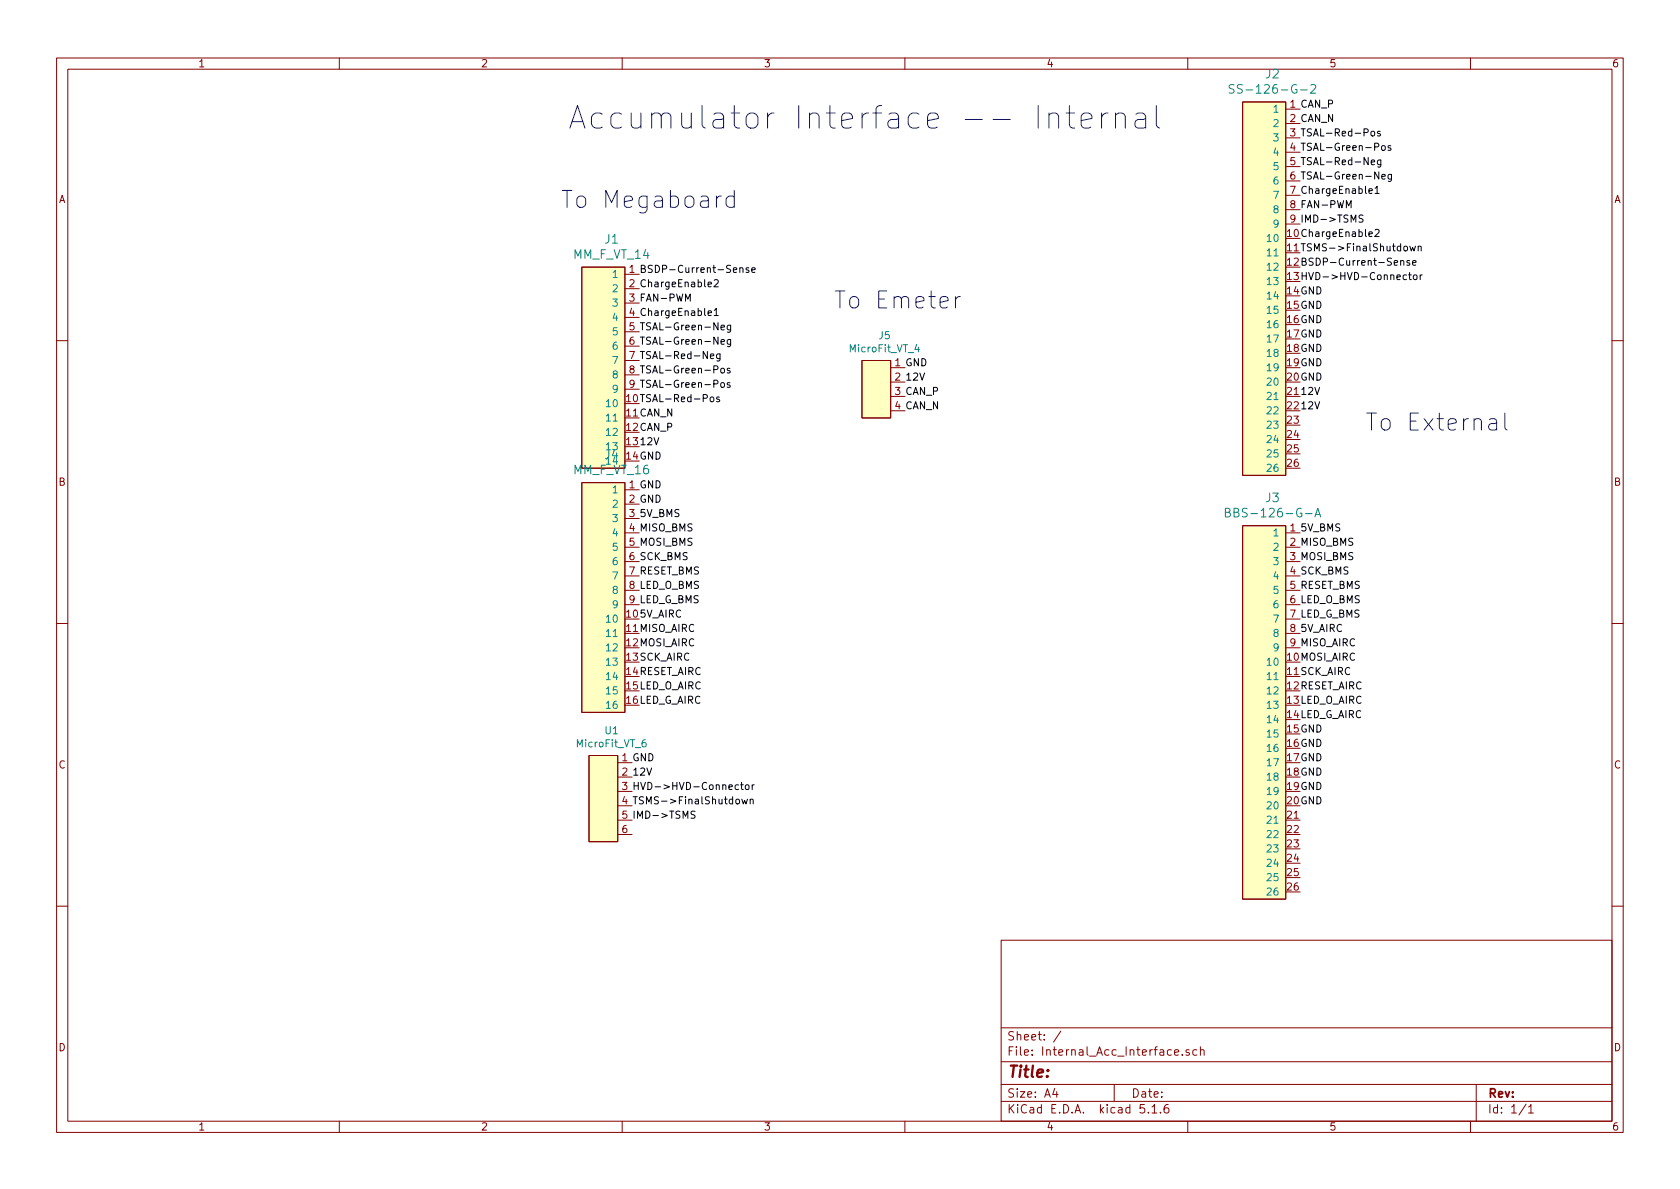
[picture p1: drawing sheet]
<svg xmlns="http://www.w3.org/2000/svg" width="297mm" height="210mm" viewBox="0 0 297 210" stroke-linecap="round" stroke-linejoin="round" font-family="sans-serif">
<g fill="none" stroke="#840000" stroke-width=".18">
<path d="M10 10.3h277v189.9h-277zM12 12.2h273v186.1h-273zM60 10.3v1.9M110 10.3v1.9M160 10.3v1.9M210 10.3v1.9M219.7 18h7.6v66.1h-7.6zM227.3 19.3h2.6M260 10.3v1.9M227.3 21.8h2.6M227.3 24.4h2.6M227.3 26.9h2.6"/>
<path d="M227.3 29.5h2.6M227.3 32h2.6M227.3 34.5h2.6M227.3 37.1h2.6M227.3 39.6h2.6M102.9 47.2h7.6v35.6h-7.6zM110.5 48.5h2.5M110.5 51h2.5M110.5 53.6h2.5M110.5 56.1h2.5M110.5 58.7h2.5M10 60.2h2"/>
<path d="M110.5 61.2h2.5M110.5 63.7h2.5M110.5 66.3h2.5M110.5 68.8h2.5M152.4 63.7h5.1v10.2h-5.1zM157.5 65h2.5M157.5 67.6h2.5M157.5 70.1h2.5M157.5 72.6h2.5M285 60.2h2M102.9 85.3h7.6v40.7h-7.6zM110.5 94.2h2.5"/>
<path d="M110.5 96.8h2.5M110.5 99.3h2.5M110.5 86.6h2.5M110.5 89.1h2.5M110.5 91.7h2.5M219.7 93h7.6v66h-7.6zM227.3 94.2h2.6M227.3 96.8h2.6M227.3 99.3h2.6M10 110.3h2M110.5 101.8h2.5M110.5 104.4h2.5"/>
<path d="M110.5 106.9h2.5M227.3 101.8h2.6M227.3 104.4h2.6M227.3 106.9h2.6M227.3 109.5h2.6M227.3 112h2.6M227.3 114.5h2.6M285 110.3h2M104.1 133.6h5.1v15.2h-5.1zM109.2 134.9h2.6M109.2 137.4h2.6M109.2 139.9h2.6"/>
<path d="M109.2 142.5h2.6M109.2 145h2.6M109.2 147.6h2.6M10 160.2h2M177 166.3h108v32h-108zM285 160.2h2M60 198.3v1.9M110 198.3v1.9M160 198.3v1.9M177 194.8h108M177 191.8h108M177 187.8h108"/>
<path d="M177 181.8h108M186.5 192.5l-.4 1h1M186.8 193v1M187.6 182.3l-1.3 2M197 191.8v3M202.3 195.3h-.7l-.1 .7 .3-.1 .5 .1 .1 .2-.1 .5-.2 .1-.6-.1M203 196.7v.1M203.7 195.8l.4-.5v1.5M203.7 196.8h.8M205.2 196.7v.1M206.6 195.3a.62 .62 0 0 0-.8 .7l.1 .7 .2 .1 .5-.1 .1-.5-.1-.2-.5-.1-.3 .3M207.7 186.1l.7-.1-.1-.3-.4-.1-.2 .2v.7h.6"/>
<path d="M209 186.5v.1M210 198.3v1.9M210.3 185.7a.37 .37 0 0 0-.6 .1l.1 .2 .5 .2v.1l-.2 .3-.4-.1M211.6 185.7l-.4-.1-.3 .3 .1 .6 .2 .1 .4-.1M212.2 185.7h.1a.37 .37 0 0 1 .6 .1v.8M212.2 185.1v1.5M260 198.3v1.9M261 191.8v6.5M269.8 195.2l-1.2 2M270.3 195.8l.4-.5v1.5M270.3 196.8h.8"/>
</g>
<g fill="#ffffc2" stroke="#ffffc2" stroke-width=".18">
<path d="M219.7 93h7.6v66h-7.6z"/>
<path d="M219.7 18h7.6v66.1h-7.6z"/>
<path d="M102.9 47.2h7.6v35.6h-7.6z"/>
<path d="M102.9 85.3h7.6v40.7h-7.6z"/>
<path d="M152.4 63.7h5.1v10.2h-5.1z"/>
<path d="M104.1 133.6h5.1v15.2h-5.1z"/>
</g>
<path d="M218.2 15h-.6l-.3 .2 .1 .3 .7 .4v.4a.62 .62 0 0 1-.8 .1M231.8 15.1l.6-.1 .2 .1v.3l-.9 1.1h.9M162.1 60.9l-.3 .9h.8M216.7 90.6l.7-.1 .1-.3-.2-.2-.6-.1v1.5h.5l.4-.3a.41 .41 0 0 0-.4-.5M232.5 91.4l.5-1.5 .5 1.5M232.6 91h.8M114.1 130.8h-.2a.79 .79 0 0 0-.1 1.3l.4-.2v-.5l-.4-.1-.3 .2" fill="none" stroke="#008484" stroke-width=".18"/>
<g fill="none" stroke="#000" stroke-width=".18">
<path d="M238 36.7v-1.2l.5 .9 .4-.9v1.2M241 38.1l-.5-.1-.2 .1 .1 .5 .5 .2 .1 .3-.2 .2-.5-.1M242 33.8l.6-.1v-.3h-.4l-.2 .1 .1 .7h.5M242.4 28.7l.7-.1-.1-.3h-.4l-.2 .2 .1 .6h.5M242.4 23.3l.2-.1 .4 .1 .1 .5-.2 .2h-.3l-.2-.1zM243.1 33.3l.4-.4v1.3M243.1 34.2h.7M244 23.3l-.3-.1-.2 .2 .1 .2 .4 .1v.3h-.5M244.1 28.3v1.1l-.2 .2-.3-.1M244.1 28.3h-.3l-.3 .2 .2 .6h.4M244.3 31.2l.6-.1v-.2l-.4-.1-.2 .2 .1 .6h.5M244.3 25.9l.2-.2 .4 .2v.5l-.1 .1-.3 .1-.2-.1z"/>
<path d="M245.9 25.8l-.3-.1-.2 .2 .1 .2 .4 .1v.3h-.5M246 30.8v1l-.2 .3-.3-.1M246 30.9l-.3-.1-.3 .3 .1 .5h.5M121.2 53.3v-1.3l.4 .9 .4-.9v1.3M125.2 55.4l.6-.1-.1-.3h-.3l-.2 .1v.6h.5M126.3 49.6l.5-.2 .2 .4-.1 .2-.7 .7h.8M126.3 54.9l.3-.4v1.3M126.3 55.8h.7M127.5 57.9l.6-.1-.1-.2-.3-.1-.2 .2 .1 .6h.4M129.2 57.5v1l-.3 .3-.3-.1M129.2 57.6l-.4-.1-.2 .2 .1 .6h.5M130.8 47.5l.2-.2 .3 .1 .1 .8"/>
<path d="M130.8 47.3v.9M132.4 47.4l-.3-.1-.2 .2 .1 .2 .4 .1v.3h-.5M132.9 47.7l.6-.1v-.2l-.4-.1-.2 .2 .1 .6h.5M243.1 40.7l.5-.1 .2 .3v.2l-.7 .7h.7M247.6 46.2l.2-.1h.3l.1 .8M247.6 46.1v.8M248.3 43.6l.3-.1 .3 .3-.2 .5-.3 .1-.1-.2zM248.7 48.7l-.4-.1-.2 .2 .1 .6h.5M249 48.6h.5M249.2 48.2v1.1l.3 .1M249.2 46.1h-.3l-.2 .1 .1 .2 .4 .2v.3h-.5M249.3 43.5l.2 .9 .3-.6 .2 .6 .3-.9"/>
<path d="M249.8 46.5l.6-.1-.1-.3h-.3l-.2 .1v.7h.5M250 48.7l.3-.1 .2 .1-.1 .7h-.3l-.2-.2zM250.7 43.7l.2-.2 .3 .1 .1 .8M250.7 43.5v.9M251.1 48.6v.8M251.5 48.6l-.4 .2M125.6 63l.6-.1v-.3h-.4l-.2 .2 .1 .6h.5M125.7 70.3l.3-.1 .2 .2v.4l-.2 .2h-.3l-.1-.2zM127.2 70.3l-.3-.1-.2 .2 .1 .2 .4 .1v.3h-.5M127.3 62.6v1.1l-.2 .1h-.3M127.3 62.6h-.4l-.2 .2 .1 .6h.5M127.5 60.4l.6-.1-.1-.2-.3-.1-.2 .2 .1 .6h.4"/>
<path d="M127.5 67.8l.2-.1 .3 .1 .1 .5-.1 .1-.3 .1-.2-.1zM127.5 65.2l.2-.1 .3 .1 .1 .5-.1 .2-.3 .1-.2-.2zM129.1 67.7h-.3l-.2 .1v.2l.5 .1v.3h-.5M129.1 65.2l-.3-.1-.2 .2v.2l.5 .1v.3h-.5M129.2 60v1.1l-.3 .2-.3-.1M129.2 60.1l-.4-.1-.2 .3 .1 .5h.5M130.6 138.8h-.4l-.2 .2 .1 .6h.5M130.9 138.8h.5M131.1 138.3v1.1l.3 .2M131.9 138.8h.3l.2 .1-.1 .7h-.3l-.2-.2zM133 138.8v.8M133.3 138.8l-.3 .2"/>
<path d="M122.9 143.5l-.5-.1-.2 .2 .1 .4 .5 .2 .1 .3-.2 .2-.5-.1M130.2 141.4l.3-.1 .3 .2-.2 .6-.3 .1-.2-.2zM131.2 141.3l.2 .9 .2-.7 .3 .7 .3-.9M132.6 141.4l.2-.1 .3 .1 .1 .8M132.6 141.3v.9"/>
</g>
<g fill="none" stroke="#0000c2" stroke-width=".18">
<path d="M183.6 18.7v4M185.5 20v2.7M188.5 20h1.5M189.1 18.7v3.4l.2 .4 .7 .2M194.8 20v2.7M195.9 20a1.05 1.05 0 0 0-1.1 .7M197.2 20v2.7M204.4 18.7v3.4l.2 .4 .4 .2M127.5 34.7a.77 .77 0 0 0-.8 .5M129.8 34.8a.96 .96 0 0 0-1.3 .1l-.1 .3v.9l.1 .3a.96 .96 0 0 0 1.3 .1M129.8 33.7v3M185.5 20.4a.98 .98 0 0 1 1.7 .2v2.1"/>
<path d="M191.2 21.3l1.9-.4v-.3l-.2-.4-.4-.2h-.8l-.3 .2-.2 .4v1.5l.2 .4 .3 .2h.8l.4-.2M197.2 20.4a1 1 0 0 1 1.8 .2v2.1M200.8 20.2l.4-.2h.8l.4 .2 .2 .4v2.1M202.6 20.9l-.4 .2h-1a.79 .79 0 0 0-.6 .8 .79 .79 0 0 0 .6 .8h1l.4-.2M168.9 52.4v2.1M169.8 52.4a.77 .77 0 0 0-.9 .6M263.3 74.2l.3-.2h.6l.3 .2 .1 .3v1.5M264.6 74.7l-.3 .2h-.7a.59 .59 0 0 0-.4 .6 .59 .59 0 0 0 .4 .5h.7l.3-.1M266.1 73v2.6l.1 .3 .3 .1"/>
</g>
<text font-size="5.6" fill="#0000c2" x="100.3" y="22.9">Accumulator Interface -- Internal</text>
<g font-size="4.2" fill="#0000c2">
<text x="99.1" y="36.8">To Megaboard</text>
<text x="147.3" y="54.6">To Emeter</text>
<text x="241.3" y="76.2">To External</text>
</g>
<text font-size="2.8" fill="#840000" x="178" y="190.5">Title:</text>
<g font-size="2.1" fill="#008484">
<text x="219.3" y="16.6">SS-126-G-2</text>
<text x="223.8" y="13.9">J2</text>
<text x="101.4" y="45.8">MM_F_VT_14</text>
<text x="107" y="43.1">J1</text>
<text x="101.4" y="83.9">MM_F_VT_16</text>
<text x="107" y="81.2">J4</text>
<text x="223.8" y="88.8">J3</text>
<text x="218.3" y="91.5">BBS-126-G-A</text>
</g>
<g font-size="2.1" fill="#840000">
<text x="178" y="184">Sheet: /</text>
<text x="178" y="186.7">File: Internal_Acc_Interface.sch</text>
<text x="178" y="196.9">KiCad E.D.A. kicad 5.1.6</text>
<text x="178" y="194.1">Size: A4</text>
<text x="200" y="194.1">Date:</text>
<text x="263" y="194.1">Rev:</text>
<text x="263" y="196.9">Id: 1/1</text>
</g>
<g font-size="1.8" fill="#840000">
<text x="35" y="11.9">1</text>
<text x="85" y="11.9">2</text>
<text x="135" y="11.9">3</text>
<text x="185" y="11.9">4</text>
<text x="235" y="11.9">5</text>
<text x="285" y="11.9">6</text>
<text x="10.4" y="35.9">A</text>
<text x="285.4" y="35.9">A</text>
<text x="158.3" y="67.3">2</text>
<text x="227.6" y="74.9">23</text>
<text x="227.6" y="77.5">24</text>
<text x="227.6" y="80">25</text>
<text x="227.6" y="82.5">26</text>
<text x="10.4" y="85.9">B</text>
<text x="285.4" y="85.9">B</text>
<text x="111.3" y="91.4">3</text>
<text x="228.1" y="94">1</text>
<text x="228.1" y="111.8">8</text>
<text x="10.4" y="135.9">C</text>
<text x="110" y="137.2">2</text>
<text x="285.4" y="135.9">C</text>
<text x="110" y="147.3">6</text>
<text x="227.6" y="144.8">21</text>
<text x="227.6" y="147.3">22</text>
<text x="227.6" y="149.9">23</text>
<text x="227.6" y="152.4">24</text>
<text x="227.6" y="154.9">25</text>
<text x="227.6" y="157.5">26</text>
<text x="10.4" y="185.9">D</text>
<text x="285.4" y="185.9">D</text>
<text x="35" y="199.9">1</text>
<text x="85" y="199.9">2</text>
<text x="135" y="199.9">3</text>
<text x="185" y="199.9">4</text>
<text x="235" y="199.9">5</text>
<text x="285" y="199.9">6</text>
</g>
<g font-size="1.8" fill="#008484">
<text x="225.3" y="19.9">1</text>
<text x="225.3" y="22.5">2</text>
<text x="225.3" y="25">3</text>
<text x="225.3" y="27.6">4</text>
<text x="225.3" y="30.1">5</text>
<text x="225.3" y="32.6">6</text>
<text x="225.3" y="35.2">7</text>
<text x="225.3" y="37.7">8</text>
<text x="225.3" y="40.3">9</text>
<text x="224.4" y="42.8">10</text>
<text x="224.4" y="45.3">11</text>
<text x="224.4" y="47.9">12</text>
<text x="108.5" y="49.1">1</text>
<text x="108.5" y="51.7">2</text>
<text x="224.4" y="50.4">13</text>
<text x="224.4" y="53">14</text>
<text x="108.5" y="54.2">3</text>
<text x="108.5" y="56.8">4</text>
<text x="108.5" y="59.3">5</text>
<text x="155.4" y="60">J5</text>
<text x="224.4" y="55.5">15</text>
<text x="224.4" y="58">16</text>
<text x="108.5" y="61.8">6</text>
<text x="108.5" y="64.4">7</text>
<text x="150.4" y="62.3">MicroFit_VT_4</text>
<text x="224.4" y="60.6">17</text>
<text x="224.4" y="63.1">18</text>
<text x="224.4" y="65.7">19</text>
<text x="108.5" y="66.9">8</text>
<text x="108.5" y="69.5">9</text>
<text x="224.4" y="68.2">20</text>
<text x="224.4" y="70.7">21</text>
<text x="107.5" y="72">10</text>
<text x="107.5" y="74.5">11</text>
<text x="107.5" y="77.1">12</text>
<text x="224.4" y="73.3">22</text>
<text x="224.4" y="75.8">23</text>
<text x="107.5" y="79.6">13</text>
<text x="107.5" y="82.2">14</text>
<text x="224.4" y="78.4">24</text>
<text x="224.4" y="80.9">25</text>
<text x="224.4" y="83.4">26</text>
<text x="108.5" y="87.2">1</text>
<text x="108.5" y="89.8">2</text>
<text x="108.5" y="92.3">3</text>
<text x="108.5" y="94.9">4</text>
<text x="225.3" y="94.9">1</text>
<text x="108.5" y="97.4">5</text>
<text x="108.5" y="99.9">6</text>
<text x="225.3" y="97.4">2</text>
<text x="225.3" y="99.9">3</text>
<text x="108.5" y="102.5">7</text>
<text x="108.5" y="105">8</text>
<text x="108.5" y="107.6">9</text>
<text x="225.3" y="102.5">4</text>
<text x="225.3" y="105">5</text>
<text x="225.3" y="107.6">6</text>
<text x="107.5" y="110.1">10</text>
<text x="107.5" y="112.6">11</text>
<text x="225.3" y="110.1">7</text>
<text x="225.3" y="112.6">8</text>
<text x="107.5" y="115.2">12</text>
<text x="107.5" y="117.7">13</text>
<text x="224.4" y="117.7">10</text>
<text x="225.3" y="115.2">9</text>
<text x="107.5" y="120.3">14</text>
<text x="107.5" y="122.8">15</text>
<text x="107.5" y="125.3">16</text>
<text x="224.4" y="120.3">11</text>
<text x="224.4" y="122.8">12</text>
<text x="224.4" y="125.3">13</text>
<text x="107" y="129.8">U1</text>
<text x="224.4" y="127.9">14</text>
<text x="224.4" y="130.4">15</text>
<text x="102.1" y="132.2">MicroFit_VT_6</text>
<text x="224.4" y="133">16</text>
<text x="224.4" y="135.5">17</text>
<text x="224.4" y="138">18</text>
<text x="224.4" y="140.6">19</text>
<text x="224.4" y="143.1">20</text>
<text x="224.4" y="145.7">21</text>
<text x="224.4" y="148.2">22</text>
<text x="224.4" y="150.7">23</text>
<text x="224.4" y="153.3">24</text>
<text x="224.4" y="155.8">25</text>
<text x="224.4" y="158.4">26</text>
</g>
<g font-size="1.8">
<text x="228.1" y="19">1 CAN_P</text>
<text x="228.1" y="21.6">2 CAN_N</text>
<text x="228.1" y="24.1">3 TSAL-Red-Pos</text>
<text x="228.1" y="26.7">4 TSAL-Green-Pos</text>
<text x="228.1" y="29.2">5 TSAL-Red-Neg</text>
<text x="228.1" y="31.7">6 TSAL-Green-Neg</text>
<text x="228.1" y="34.3">7 ChargeEnable1</text>
<text x="227.6" y="41.9">10ChargeEnable2</text>
<text x="228.1" y="36.8">8 FAN-PWM</text>
<text x="228.1" y="39.4">9 IMD-&gt;TSMS</text>
<text x="227.6" y="44.4">11TSMS-&gt;FinalShutdown</text>
<text x="227.6" y="47">12BSDP-Current-Sense</text>
<text x="111.3" y="48.3">1 BSDP-Current-Sense</text>
<text x="111.3" y="50.8">2 ChargeEnable2</text>
<text x="111.3" y="53.3">3 FAN-PWM</text>
<text x="227.6" y="49.5">13HVD-&gt;HVD-Connector</text>
<text x="227.6" y="52.1">14GND</text>
<text x="111.3" y="55.9">4 ChargeEnable1</text>
<text x="111.3" y="58.4">5 TSAL-Green-Neg</text>
<text x="227.6" y="54.6">15GND</text>
<text x="227.6" y="57.1">16GND</text>
<text x="227.6" y="59.7">17GND</text>
<text x="111.3" y="61">6 TSAL-Green-Neg</text>
<text x="111.3" y="63.5">7 TSAL-Red-Neg</text>
<text x="158.3" y="64.8">1 GND</text>
<text x="227.6" y="62.2">18GND</text>
<text x="227.6" y="64.8">19GND</text>
<text x="110.8" y="71.1">10TSAL-Red-Pos</text>
<text x="111.3" y="66">8 TSAL-Green-Pos</text>
<text x="111.3" y="68.6">9 TSAL-Green-Pos</text>
<text x="158.3" y="69.8">3 CAN_P</text>
<text x="160" y="67.3">12V</text>
<text x="227.6" y="67.3">20GND</text>
<text x="227.6" y="69.8">2112V</text>
<text x="110.8" y="73.7">11CAN_N</text>
<text x="110.8" y="76.2">12CAN_P</text>
<text x="158.3" y="72.4">4 CAN_N</text>
<text x="227.6" y="72.4">2212V</text>
<text x="110.8" y="78.7">1312V</text>
<text x="110.8" y="81.3">14GND</text>
<text x="111.3" y="86.4">1 GND</text>
<text x="111.3" y="88.9">2 GND</text>
<text x="111.3" y="94">4 MISO_BMS</text>
<text x="113" y="91.4">5V_BMS</text>
<text x="229.9" y="94">5V_BMS</text>
<text x="111.3" y="96.5">5 MOSI_BMS</text>
<text x="111.3" y="99.1">6 SCK_BMS</text>
<text x="111.3" y="101.6">7 RESET_BMS</text>
<text x="228.1" y="96.5">2 MISO_BMS</text>
<text x="228.1" y="99.1">3 MOSI_BMS</text>
<text x="228.1" y="101.6">4 SCK_BMS</text>
<text x="111.3" y="104.1">8 LED_O_BMS</text>
<text x="111.3" y="106.7">9 LED_G_BMS</text>
<text x="228.1" y="104.1">5 RESET_BMS</text>
<text x="228.1" y="106.7">6 LED_O_BMS</text>
<text x="110.8" y="109.2">105V_AIRC</text>
<text x="110.8" y="111.8">11MISO_AIRC</text>
<text x="228.1" y="109.2">7 LED_G_BMS</text>
<text x="229.9" y="111.8">5V_AIRC</text>
<text x="110.8" y="114.3">12MOSI_AIRC</text>
<text x="110.8" y="116.8">13SCK_AIRC</text>
<text x="110.8" y="119.4">14RESET_AIRC</text>
<text x="227.6" y="116.8">10MOSI_AIRC</text>
<text x="227.6" y="119.4">11SCK_AIRC</text>
<text x="228.1" y="114.3">9 MISO_AIRC</text>
<text x="110.8" y="121.9">15LED_O_AIRC</text>
<text x="110.8" y="124.5">16LED_G_AIRC</text>
<text x="227.6" y="121.9">12RESET_AIRC</text>
<text x="227.6" y="124.5">13LED_O_AIRC</text>
<text x="227.6" y="127">14LED_G_AIRC</text>
<text x="227.6" y="129.5">15GND</text>
<text x="110" y="134.6">1 GND</text>
<text x="111.8" y="137.2">12V</text>
<text x="227.6" y="132.1">16GND</text>
<text x="227.6" y="134.6">17GND</text>
<text x="227.6" y="137.2">18GND</text>
<text x="110" y="139.7">3 HVD-&gt;HVD-Connector</text>
<text x="110" y="142.2">4 TSMS-&gt;FinalShutdown</text>
<text x="227.6" y="139.7">19GND</text>
<text x="227.6" y="142.2">20GND</text>
<text x="110" y="144.8">5 IMD-&gt;TSMS</text>
</g>
</svg>
